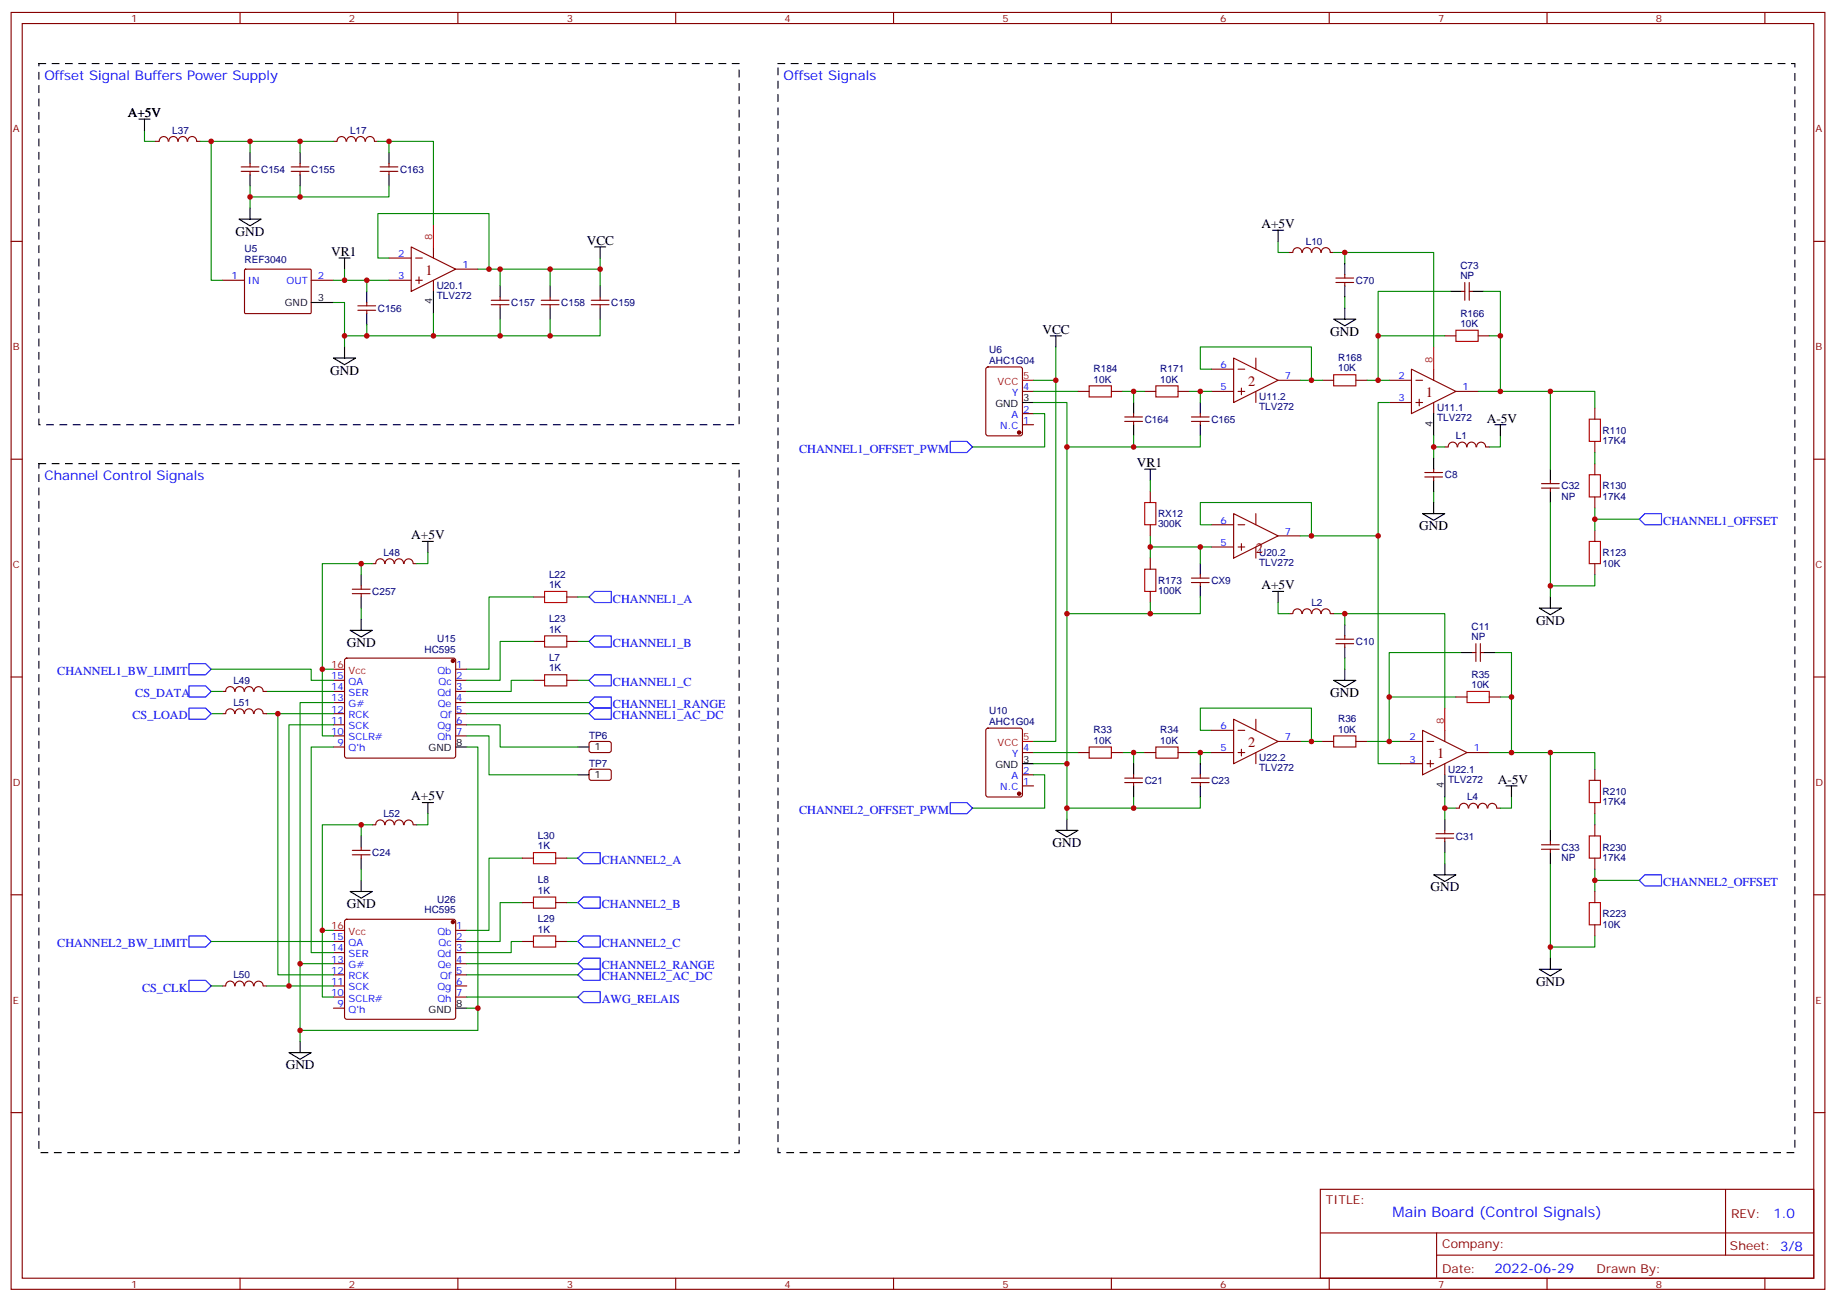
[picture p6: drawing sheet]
<svg xmlns="http://www.w3.org/2000/svg" width="583mm" height="413mm" viewBox="0 0 583 413" stroke-linecap="round" stroke-linejoin="round" font-family="sans-serif">
<g fill="none" stroke="#870000" stroke-width=".35">
<path d="M3.5 4h575.8v405.3h-575.8zM7.1 7.5h568.6v398.3h-568.6zM76.2 4v3.5M145.3 4v3.5M214.5 4v3.5M283.6 4v3.5M352.8 4v3.5M421.9 4v3.5M491.1 4v3.5M560.2 4v3.5M49.4 44.9h1M53.4 44.8a1.41 1.41 0 0 0-1.4-1.4 1.41 1.41 0 0 0-1.4 1.5"/>
<path d="M53.6 44.8a1.41 1.41 0 0 1 1.4-1.5 1.41 1.41 0 0 1 1.4 1.5M56.6 44.8a1.41 1.41 0 0 1 1.4-1.5 1.41 1.41 0 0 1 1.4 1.5M62.4 44.8a1.41 1.41 0 0 0-1.4-1.5 1.41 1.41 0 0 0-1.4 1.6M62.4 44.9h1.1M76.6 54.4h5.6M76.6 53h5.6M79.4 51.9v1.1M79.4 54.4v1.1M92.4 54.4h5.7M92.4 53h5.7M95.2 51.9v1.1M95.2 54.4v1.1"/>
<path d="M105.8 44.9h1.1M109.8 44.8a1.41 1.41 0 0 0-1.4-1.4 1.41 1.41 0 0 0-1.4 1.5M110.1 44.8a1.41 1.41 0 0 1 1.4-1.5 1.41 1.41 0 0 1 1.4 1.5M113 44.8a1.41 1.41 0 0 1 1.4-1.5 1.41 1.41 0 0 1 1.5 1.5M116 44.9a1.41 1.41 0 0 1 1.4-1.6 1.41 1.41 0 0 1 1.4 1.5l1.1 .1M120.6 54.4h5.7M120.6 53h5.7M123.5 51.9v1.1M123.5 54.4v1.1M3.5 76.6h3.6M130.5 78.4l14.1 7-14.1 7.1zM137.6 78.4v3.5"/>
<path d="M575.7 76.6h3.6M70.6 89h7M77.7 85.6l.3-.2 20.6 .1 .2 .3-.1 13.6-.3 .2-20.6-.1-.2-.3zM98.8 89h7M113.6 98.5h5.6M113.6 97.1h5.6M116.4 96v1.1M116.4 98.5v1.1M123.5 81.9h7M123.5 89h7M131.9 81.9h2.2M131.9 89h2.2"/>
<path d="M133 87.9v2.1M137.6 89v3.5M144.6 85.4h7.1M155.9 96.7h5.7M155.9 95.3h5.7M158.7 94.3v1M158.7 96.7v1.1M171.8 96.7h5.6M171.8 95.3h5.6M174.6 94.3v1M174.6 96.7v1.1M187.7 96.7h5.6"/>
<path d="M187.7 95.3h5.6M190.5 94.3v1M190.5 96.7v1.1M409.2 80.2h1.1M413.2 80.1a1.41 1.41 0 0 0-1.4-1.5 1.41 1.41 0 0 0-1.4 1.5M413.4 80.1a1.41 1.41 0 0 1 1.4-1.5 1.41 1.41 0 0 1 1.5 1.5M416.4 80.1a1.41 1.41 0 0 1 1.4-1.5 1.41 1.41 0 0 1 1.4 1.5M419.4 80.1a1.41 1.41 0 0 1 1.4-1.5 1.41 1.41 0 0 1 1.4 1.5l1.1 .1M424 89.7h5.7M424 88.3h5.7M426.9 87.2v1.1M426.9 89.7v1"/>
<path d="M463.9 92.5h1.1M465 89.7v5.6M466.4 89.7v5.6M466.4 92.5h1M313.1 116.7l.5-.2h10.2l.7 .4 .1 20.8-.5 .6-10.5 .1-.6-.5-.1-20.7zM384.5 117.2h7.1M391.6 113.7l14.1 7-14.1 7.1zM393 117.2h2.1M398.6 113.7v3.5M448 117.2l14.1 7-14.1 7.1zM455.1 117.2v3.5M458.6 106.6h3.5"/>
<path d="M469.2 106.6h3.5M324.6 134.8h3.5M324.6 131.3h3.5M324.6 124.2h3.5M342.2 124.2h3.5M352.8 124.2h3.5M357 133.8h5.7M357 132.4h5.7M359.8 131.3v1.1M359.8 133.8v1M363.4 124.2h3.5M373.9 124.2h3.6"/>
<path d="M378.2 133.8h5.6M378.2 132.4h5.6M381 131.3v1.1M381 133.8v1M384.5 124.2h7.1M393 124.2h2.1M394.1 123.2v2.1M398.6 124.2v3.6M405.7 120.7h7M419.8 120.7h3.5M430.4 120.7h3.5M441 120.7h7"/>
<path d="M441 127.8h7M449.4 120.7h2.2M449.4 127.8h2.2M450.5 126.7v2.1M455.1 127.8v3.5M462.1 124.2h7.1M506.2 129.5v3.6M3.5 145.8h3.6M365.1 156v3.5M452.3 151.4h5.6M452.3 150h5.6M455.1 148.9v1.1"/>
<path d="M455.1 151.4v1.1M462.5 141.9a1.41 1.41 0 0 0-1.4-1.6 1.41 1.41 0 0 0-1.4 1.6h-1.1M462.7 141.9a1.41 1.41 0 0 1 1.4-1.6 1.41 1.41 0 0 1 1.4 1.6M465.7 141.9a1.41 1.41 0 0 1 1.4-1.6 1.41 1.41 0 0 1 1.4 1.6M468.7 141.9a1.41 1.41 0 0 1 1.4-1.5 1.41 1.41 0 0 1 1.4 1.5M471.7 141.9h1M489.3 153.5h5.6M489.3 154.9h5.6M492.1 152.5v1M492.1 154.9v1.1M506.2 140.1v3.6M506.2 147.2v3.5"/>
<path d="M506.2 157.8v3.5M575.7 145.8h3.6M118.2 178.9h1M119.3 178.9a1.41 1.41 0 0 1 1.4-1.5 1.41 1.41 0 0 1 1.4 1.5M122.3 178.9a1.41 1.41 0 0 1 1.4-1.5 1.41 1.41 0 0 1 1.4 1.5M125.3 178.9a1.41 1.41 0 0 1 1.4-1.5 1.41 1.41 0 0 1 1.4 1.5M128.3 178.9a1.41 1.41 0 0 1 1.4-1.5 1.41 1.41 0 0 1 1.4 1.5M131.2 178.9h1.1M365.1 166.6v3.5M365.1 177.2v3.5M384.5 166.6h7.1M384.5 173.6h7.1"/>
<path d="M391.6 163.1l14.1 7-14.1 7.1zM393 166.6h2.1M393 173.6h2.1M394.1 172.6v2.1M398.6 163.1v3.5M398.6 173.6v3.6M405.7 170.1h7M506.2 168.3v3.6M506.2 178.9v3.6M111.8 188.5h5.7M111.8 187h5.7M114.7 186v1"/>
<path d="M114.7 188.5v1M169.3 189.5h3.6M179.9 189.5h3.5M365.1 187.7v3.6M378.2 184.9h5.6M378.2 183.5h5.6M381 182.5v1M381 184.9v1.1M409.2 194.8h1.1M413.2 194.8a1.41 1.41 0 0 0-1.4-1.5 1.41 1.41 0 0 0-1.4 1.5M413.4 194.8a1.41 1.41 0 0 1 1.4-1.5 1.41 1.41 0 0 1 1.5 1.5M416.4 194.8a1.41 1.41 0 0 1 1.4-1.5 1.41 1.41 0 0 1 1.4 1.5"/>
<path d="M419.4 194.8a1.41 1.41 0 0 1 1.4-1.5 1.41 1.41 0 0 1 1.4 1.5h1.1M3.5 214.9h3.6M70.6 219.5h1M71.7 219.5a1.41 1.41 0 0 1 1.4-1.5 1.41 1.41 0 0 1 1.4 1.5M74.6 219.5a1.41 1.41 0 0 1 1.5-1.5 1.41 1.41 0 0 1 1.4 1.5M77.6 219.5a1.41 1.41 0 0 1 1.4-1.5 1.41 1.41 0 0 1 1.4 1.5M80.7 219.5a1.41 1.41 0 0 1 1.4-1.5 1.41 1.41 0 0 1 1.4 1.5M83.6 219.5h1.1M105.8 216h3.6M105.8 219.5h3.6M109.6 209.1l.5-.2h33.8l.5 .2 .2 .5v30.4l-.2 .5-.5 .2h-33.8l-.5-.3-.2-.4v-30.4zM144.6 216h3.6"/>
<path d="M144.6 219.5h3.6M144.6 212.4h3.6M169.3 216h3.6M169.3 203.6h3.6M179.9 216h3.5M179.9 203.6h3.5M424 204.3h5.7M424 202.9h5.7M426.9 201.9v1M426.9 204.3v1.1M467.4 207.2h1.1M468.5 204.3v5.7"/>
<path d="M469.9 204.3v5.7M469.9 207.2h1.1M575.7 214.9h3.6M70.6 226.6h1M71.7 226.5a1.41 1.41 0 0 1 1.4-1.5 1.41 1.41 0 0 1 1.4 1.5M74.6 226.5a1.41 1.41 0 0 1 1.5-1.5 1.41 1.41 0 0 1 1.4 1.5M77.6 226.5a1.41 1.41 0 0 1 1.4-1.5 1.41 1.41 0 0 1 1.4 1.5M80.7 226.5a1.41 1.41 0 0 1 1.4-1.5 1.41 1.41 0 0 1 1.4 1.5M83.6 226.6h1.1M105.8 223h3.6M105.8 226.6h3.6M105.8 230.1h3.6"/>
<path d="M105.8 233.6h3.6M105.8 237.1h3.6M144.6 223h3.6M144.6 226.6h3.6M144.6 230.1h3.6M144.6 233.6h3.6M187.2 235.6l.5-.2h5.9l.4 .7v2.4l-.7 .4-5.9-.1-.4-.6v-2.1zM313.1 231.3l.5-.2h10.2l.7 .5 .1 20.7-.5 .7h-10.5l-.6-.4-.1-20.8zM324.6 238.9h3.5M342.2 238.9h3.5M352.8 238.9h3.5M363.4 238.9h3.5"/>
<path d="M373.9 238.9h3.6M384.5 238.9h7.1M384.5 231.8h7.1M391.6 228.3l14.1 7.1-14.1 7zM393 238.9h2.1M393 231.8h2.1M394.1 237.8v2.2M398.6 228.3v3.5M398.6 238.9v3.5M405.7 235.4h7M419.8 235.4h3.5M430.4 235.4h3.5"/>
<path d="M444.5 235.4h7.1M451.6 231.8l14.1 7.1-14.1 7.1zM453 235.4h2.1M458.6 231.8v3.6M462.1 221.3h3.6M465.7 238.9h7M472.7 221.3h3.5M187.2 244.4l.5-.2h5.9l.4 .7v2.4l-.7 .4h-5.9l-.4-.7v-2.1zM324.6 249.5h3.5M324.6 246h3.5M357 248.4h5.7M357 247h5.7"/>
<path d="M359.8 246v1M359.8 248.4v1.1M378.2 248.4h5.6M378.2 247h5.6M381 246v1M381 248.4v1.1M444.5 242.4h7.1M453 242.4h2.1M454 241.4v2.1M458.6 242.4v3.6M462.1 256.5h1.1M463.2 256.5a1.41 1.41 0 0 1 1.4-1.5 1.41 1.41 0 0 1 1.4 1.5"/>
<path d="M466.2 256.5a1.41 1.41 0 0 1 1.4-1.5 1.41 1.41 0 0 1 1.4 1.5M469.2 256.5a1.41 1.41 0 0 1 1.4-1.5 1.41 1.41 0 0 1 1.4 1.5M472.3 256.5a1.41 1.41 0 0 1 1.4-1.5 1.41 1.41 0 0 1 1.4 1.5M475.2 256.5h1M506.2 244.2v3.5M506.2 254.8v3.5M111.8 271.4h5.7M111.8 269.9h5.7M114.7 268.9v1M114.7 271.4v1M122.1 261.8a1.41 1.41 0 0 0-1.4-1.5 1.41 1.41 0 0 0-1.4 1.5h-1.1M122.3 261.8a1.41 1.41 0 0 1 1.4-1.5 1.41 1.41 0 0 1 1.4 1.5"/>
<path d="M125.3 261.8a1.41 1.41 0 0 1 1.4-1.5 1.41 1.41 0 0 1 1.4 1.5M128.3 261.8a1.41 1.41 0 0 1 1.4-1.5 1.41 1.41 0 0 1 1.4 1.5M131.2 261.8h1.1M165.8 272.4h3.5M176.4 272.4h3.5M455.8 266.1h5.6M455.8 264.7h5.6M458.6 263.6v1.1M458.6 266.1v1M489.3 268.2h5.6M489.3 269.6h5.6M492.1 267.1v1.1"/>
<path d="M492.1 269.6v1.1M506.2 261.8v3.6M506.2 272.4v3.5M3.5 284.1h3.6M105.8 298.9h3.6M109.6 292l.5-.2h33.8l.5 .2 .2 .5v30.4l-.2 .5-.5 .2h-33.8l-.5-.3-.2-.4v-30.4zM144.6 298.9h3.6M144.6 295.3h3.6M165.8 298.9h3.5M165.8 286.5h3.5M176.4 298.9h3.5M176.4 286.5h3.5"/>
<path d="M506.2 283v3.5M506.2 293.6v3.5M575.7 284.1h3.6M70.6 313h1M71.7 313a1.41 1.41 0 0 1 1.4-1.6 1.41 1.41 0 0 1 1.4 1.6M74.6 313a1.41 1.41 0 0 1 1.5-1.6 1.41 1.41 0 0 1 1.4 1.6M77.6 313a1.41 1.41 0 0 1 1.4-1.6 1.41 1.41 0 0 1 1.4 1.6M80.7 313a1.41 1.41 0 0 1 1.4-1.5 1.41 1.41 0 0 1 1.4 1.5M83.6 313h1.1M105.8 302.4h3.6M105.8 305.9h3.6M105.8 309.5h3.6"/>
<path d="M105.8 313h3.6M105.8 316.5h3.6M144.6 302.4h3.6M144.6 305.9h3.6M144.6 309.5h3.6M144.6 313h3.6M144.6 316.5h3.6M105.8 320h3.6M3.5 353.2h3.6M575.7 353.2h3.6M419.1 377.5h156.6v28.3h-156.6zM547.7 377.6v20.8"/>
<path d="M419.1 391.4h156.5M456 398.4h119.6M456 391.4v14.1M76.2 405.8v3.5M145.3 405.8v3.5M214.5 405.8v3.5M283.6 405.8v3.5M352.8 405.8v3.5M421.9 405.8v3.5M491.1 405.8v3.5M560.2 405.8v3.5"/>
</g>
<path d="M137.6 71.3v7.1M455.1 110.1v7.1M324.6 120.7h3.5M105.8 212.4h3.6M324.6 235.4h3.5M458.6 224.8v7M105.8 295.3h3.6" fill="none" stroke="#f00" stroke-width=".35"/>
<g fill="none" stroke="#000" stroke-width=".35">
<path d="M44.1 37.8h3.5M45.9 37.8v3.5M79.4 48.4v3.5M79.4 55.5v3.5M95.2 48.4v3.5M95.2 55.5v3.5M123.5 48.4v3.5M123.5 55.5v3.5M75.8 69.6h7.1l-3.5 2.1zM79.4 66v3.6M188.7 78.4h3.6M190.5 78.4v3.5"/>
<path d="M403.9 73.1h3.6M405.7 73.1v3.5M98.8 96h7M107.6 81.9h3.5M109.4 81.9v3.5M116.4 92.5v3.5M116.4 99.6v3.5M137.6 92.5v7.1M158.7 90.7v3.6M158.7 97.8v3.5M174.6 90.7v3.6M174.6 97.8v3.5"/>
<path d="M190.5 90.7v3.6M190.5 97.8v3.5M426.9 83.7v3.5M426.9 90.7v3.6M426.9 97.8v3.5M460.4 92.5h3.5M467.4 92.5h3.6M105.8 113.7h7.1l-3.5 2.1zM109.4 110.1v3.6M333.4 106.6h3.5M335.1 106.6v3.5M423.3 101.3h7.1l-3.5 2.1z"/>
<path d="M324.6 127.8h3.5M359.8 127.8v3.5M359.8 134.8v3.6M381 127.8v3.5M381 134.8v3.6M455.1 131.3v7.1M474.5 134.8h3.5M476.2 134.8v3.6M363.4 148.9h3.5M365.1 148.9v3.6M455.1 145.4v3.5M455.1 152.5v3.5"/>
<path d="M455.1 159.5v3.6M492.1 148.9v3.6M492.1 156v3.5M134.1 171.9h3.5M135.8 171.9v3.5M381 178.9v3.6M451.6 163.1h7l-3.5 2.1zM114.7 182.5v3.5M114.7 189.5v3.5M114.7 196.6v3.5M381 186v3.5M403.9 187.7h3.6"/>
<path d="M405.7 187.7v3.6M426.9 198.3v3.6M488.6 193h7.1l-3.6 2.2zM492.1 189.5v3.5M111.1 200.1h7.1l-3.5 2.1zM423.3 216h7.1l-3.5 2.1zM426.9 205.4v3.5M426.9 212.4v3.6M463.9 207.2h3.5M471 207.2h3.5M144.6 237.1h3.6M183.4 237.1h3.6"/>
<path d="M134.1 254.8h3.5M135.8 254.8v3.5M183.4 246h3.6M324.6 242.4h3.5M359.8 242.4v3.6M359.8 249.5v3.5M381 242.4v3.6M381 249.5v3.5M458.6 246v7M478 249.5h3.5M479.8 249.5v3.5M114.7 265.4v3.5"/>
<path d="M114.7 272.4v3.5M114.7 279.5v3.5M335.1 263.6h7.1l-3.5 2.1zM338.7 260.1v3.5M455.1 277.7h7l-3.5 2.1zM458.6 260.1v3.5M458.6 267.1v3.6M458.6 274.2v3.5M492.1 263.6v3.5M492.1 270.7v3.5M111.1 283h7.1l-3.5 2.1zM488.6 307.7h7.1l-3.6 2.1z"/>
<path d="M492.1 304.2v3.5M91.7 334.2h7.1l-3.6 2.1zM95.2 330.6v3.6M144.6 320h3.6"/>
</g>
<g fill="#870000" stroke="#870000" stroke-width=".35">
<circle cx="143.8" cy="209.8" r=".53"/>
<circle cx="143.8" cy="292.7" r=".53"/>
<circle cx="323.5" cy="137.3" r=".53"/>
<circle cx="323.5" cy="252" r=".53"/>
</g>
<g fill="none" stroke="#00f" stroke-width=".35">
<path d="M301.6 140.1h5.3l1.8 1.8-1.8 1.8h-5.3zM522.1 163.1h5.3v3.5h-5.3l-1.8-1.8zM188.7 187.7h5.3v3.6h-5.3l-1.7-1.8zM60 217.7h5.3l1.7 1.8-1.7 1.8h-5.3zM60 210.7h5.3l1.7 1.7-1.7 1.8h-5.3zM188.7 201.9h5.3v3.5h-5.3l-1.7-1.8zM188.7 214.2h5.3v3.5h-5.3l-1.7-1.7zM60 224.8h5.3l1.7 1.8-1.7 1.7h-5.3zM188.7 221.3h5.3v3.5h-5.3l-1.7-1.8zM188.7 224.8h5.3v3.5h-5.3l-1.7-1.7zM301.6 254.8h5.3l1.8 1.7-1.8 1.8h-5.3zM185.2 270.7h5.3v3.5h-5.3l-1.8-1.8z"/>
<path d="M522.1 277.7h5.3v3.5h-5.3l-1.8-1.7zM60 297.1h5.3l1.7 1.8-1.7 1.7h-5.3zM185.2 297.1h5.3v3.5h-5.3l-1.8-1.7zM185.2 284.8h5.3v3.5h-5.3l-1.8-1.8zM60 311.2h5.3l1.7 1.8-1.7 1.7h-5.3zM183.4 305.9l1.8-1.7h5.3v3.5h-5.3zM185.2 314.7h5.3v3.6h-5.3l-1.8-1.8zM185.2 307.7h5.3v3.5h-5.3l-1.8-1.7z"/>
</g>
<g fill="none" stroke="#008700" stroke-width=".35">
<path d="M45.9 41.3v3.6h3.5M63.5 44.9h42.3M67 44.9v44.1h3.6M79.4 44.9v3.5M79.4 59v7M95.2 44.9v3.5M95.2 59v3.5M119.9 44.9h17.7v26.4M123.5 59v3.5h-44.1M123.5 44.9v3.5M405.7 76.6v3.6h3.5M105.8 96h3.6v14.1"/>
<path d="M105.8 89h17.7M109.4 85.4v3.6M116.4 89v3.5M123.5 81.9h-3.6v-14.1h35.3v17.6M137.6 99.6v7M151.7 85.4h38.8M158.7 85.4v5.3M174.6 85.4v5.3M190.5 81.9v8.8M423.3 80.2h31.8v29.9M426.9 80.2v3.5M426.9 94.3v3.5"/>
<path d="M460.4 92.5h-23v28.2M471 92.5h5.2v31.7M116.4 103.1v3.5M158.7 101.3v5.3M174.6 101.3v5.3M190.5 101.3v5.3h-81.1M335.1 110.1v125.3h-7M384.5 117.2h-3.5v-7.1h35.3v10.6M437.4 106.6h21.2M472.7 106.6h3.5M328.1 131.3h3.5v10.6h-22.9M328.1 127.8h10.6v132.3"/>
<path d="M328.1 124.2h14.1M328.1 120.7h7M356.3 124.2h7.1M359.8 124.2v3.6M359.8 138.4v3.5M377.5 124.2h7M381 138.4v3.5h-42.3M381 124.2v3.6M412.7 120.7h7.1M433.9 120.7h7.1M441 127.8h-3.6v114.6h7.1M455.1 138.4v7"/>
<path d="M469.2 124.2h37v5.3M476.2 138.4v3.5h-3.5M492.1 124.2v24.7M365.1 152.5v3.5M455.1 156v3.5M455.1 141.9h3.5M492.1 159.5v30M506.2 143.7v3.5M114.7 178.9v3.6M118.2 178.9h-15.9v54.7h3.5M135.8 175.4v3.5h-3.5M365.1 173.6h19.4"/>
<path d="M365.1 170.1v7.1M381 173.6v5.3M384.5 166.6h-3.5v-7.1h35.3v10.6M412.7 170.1h24.7M506.2 161.3v7M506.2 164.8h14.1M114.7 193v3.6M169.3 189.5h-14.1v22.9h-7M183.4 189.5h3.6M365.1 191.3v3.5M381 189.5v5.3h-42.3M405.7 191.3v3.5h3.5"/>
<path d="M423.3 194.8h35.3v30M426.9 194.8v3.5M506.2 182.5v3.5h-14.1M67 212.4h31.8v3.6h7M67 219.5h3.6M84.7 219.5h21.1M102.3 212.4h3.5M169.3 203.6h-10.6v12.4h-10.5M169.3 216h-7v3.5h-14.1M183.4 203.6h3.6M183.4 216h3.6M426.9 208.9v3.5"/>
<path d="M463.9 207.2h-22.9v28.2M474.5 207.2h5.3v31.7M67 226.6h3.6M84.7 226.6h21.1M88.2 226.6v82.9h17.6M105.8 237.1h-7v65.3h7M105.8 230.1h-14.1v82.9M105.8 223h-10.6v107.6M148.2 233.6h7v12.4h28.2M148.2 230.1h10.5v7h24.7M148.2 237.1h3.5v90h-56.5M148.2 226.6h38.8"/>
<path d="M148.2 223h38.8M328.1 238.9h14.1M356.3 238.9h7.1M359.8 238.9v3.5M377.5 238.9h7M381 238.9v3.5M384.5 231.8h-3.5v-7h35.3v10.6M412.7 235.4h7.1M433.9 235.4h10.6M441 221.3h21.1M472.7 238.9h33.5v5.3M476.2 221.3h3.6"/>
<path d="M492.1 238.9v24.7M135.8 258.3v3.5h-3.5M328.1 246h3.5v10.5h-22.9M328.1 242.4h10.6M359.8 253v3.5M381 253v3.5h-42.3M458.6 256.5h3.5M458.6 253v7.1M479.8 253v3.5h-3.6M506.2 258.3v3.5M114.7 261.8v3.6M114.7 275.9v3.6"/>
<path d="M118.2 261.8h-15.9v54.7h3.5M165.8 272.4h-10.6v22.9h-7M179.9 272.4h3.5M458.6 270.7v3.5M492.1 274.2v30M506.2 275.9v7.1M506.2 279.5h14.1M67 298.9h38.8M102.3 295.3h3.5M165.8 298.9h-3.5v3.5h-14.1M165.8 286.5h-7.1v12.4h-10.5M179.9 298.9h3.5"/>
<path d="M179.9 286.5h3.5M506.2 297.1v3.5h-14.1M67 313h3.6M84.7 313h21.1M95.2 305.9h10.6M148.2 305.9h35.2M148.2 316.5h35.2M148.2 309.5h35.2M148.2 320h3.5"/>
</g>
<g fill="none" stroke="#a10000" stroke-width=".35">
<path d="M423.3 119h7.1v3.5h-7.1zM462.1 104.8h7.1v3.6h-7.1zM345.7 122.5h7.1v3.5h-7.1zM366.9 122.5h7v3.5h-7zM504.5 133.1h3.5v7h-3.5zM363.4 159.5h3.5v7.1h-3.5zM504.5 150.7h3.5v7.1h-3.5zM504.5 171.9h3.5v7h-3.5zM172.9 187.7h7v3.6h-7zM363.4 180.7h3.5v7h-3.5zM172.9 201.9h7v3.5h-7zM172.9 214.2h7v3.5h-7z"/>
<path d="M465.7 219.5h7v3.5h-7zM345.7 237.1h7.1v3.6h-7.1zM366.9 237.1h7v3.6h-7zM423.3 233.6h7.1v3.5h-7.1zM504.5 247.7h3.5v7.1h-3.5zM169.3 270.7h7.1v3.5h-7.1zM504.5 265.4h3.5v7h-3.5zM169.3 297.1h7.1v3.5h-7.1zM169.3 284.8h7.1v3.5h-7.1zM504.5 286.5h3.5v7.1h-3.5z"/>
</g>
<path d="M12.3 20.2h222.3v114.6h-222.3zM246.9 20.2h322.8v345.7h-322.8zM12.3 147.2h222.3v218.7h-222.3z" fill="none" stroke="#000" stroke-width=".35" stroke-dasharray="2.1 2.1"/>
<g fill="#c00">
<circle cx="114.7" cy="178.9" r=".88"/>
<circle cx="102.3" cy="212.4" r=".88"/>
<circle cx="114.7" cy="261.8" r=".88"/>
<circle cx="102.3" cy="295.3" r=".88"/>
<circle cx="95.3" cy="305.9" r=".88"/>
<circle cx="91.7" cy="313" r=".88"/>
<circle cx="88.2" cy="226.6" r=".88"/>
<circle cx="416.3" cy="120.7" r=".88"/>
<circle cx="437.4" cy="120.7" r=".88"/>
<circle cx="437.4" cy="106.6" r=".88"/>
<circle cx="476.3" cy="106.6" r=".88"/>
<circle cx="381" cy="124.2" r=".88"/>
<circle cx="359.8" cy="124.2" r=".88"/>
<circle cx="116.4" cy="89" r=".88"/>
<circle cx="109.4" cy="106.6" r=".88"/>
<circle cx="123.5" cy="44.9" r=".88"/>
<circle cx="79.4" cy="44.9" r=".88"/>
<circle cx="95.3" cy="44.9" r=".88"/>
<circle cx="79.4" cy="62.5" r=".88"/>
<circle cx="95.3" cy="62.5" r=".88"/>
<circle cx="67" cy="44.9" r=".88"/>
<circle cx="365.1" cy="173.6" r=".88"/>
<circle cx="381" cy="173.6" r=".88"/>
<circle cx="338.7" cy="256.5" r=".88"/>
<circle cx="359.8" cy="141.9" r=".88"/>
<circle cx="338.7" cy="141.9" r=".88"/>
<circle cx="455.1" cy="141.9" r=".88"/>
<circle cx="426.9" cy="80.2" r=".88"/>
<circle cx="416.3" cy="170.1" r=".88"/>
<circle cx="365.1" cy="194.8" r=".88"/>
<circle cx="338.7" cy="194.8" r=".88"/>
<circle cx="137.6" cy="106.6" r=".88"/>
<circle cx="174.6" cy="106.6" r=".88"/>
<circle cx="158.8" cy="106.6" r=".88"/>
<circle cx="116.4" cy="106.6" r=".88"/>
<circle cx="109.4" cy="89" r=".88"/>
<circle cx="426.9" cy="194.8" r=".88"/>
<circle cx="458.6" cy="256.5" r=".88"/>
<circle cx="359.8" cy="256.5" r=".88"/>
<circle cx="359.8" cy="238.9" r=".88"/>
<circle cx="381" cy="238.9" r=".88"/>
<circle cx="479.8" cy="221.3" r=".88"/>
<circle cx="441" cy="221.3" r=".88"/>
<circle cx="441" cy="235.4" r=".88"/>
<circle cx="416.3" cy="235.4" r=".88"/>
<circle cx="338.7" cy="242.4" r=".88"/>
<circle cx="437.4" cy="170.1" r=".88"/>
<circle cx="95.3" cy="327.1" r=".88"/>
<circle cx="151.7" cy="320" r=".88"/>
<circle cx="492.1" cy="186" r=".88"/>
<circle cx="476.3" cy="124.2" r=".88"/>
<circle cx="492.1" cy="124.2" r=".88"/>
<circle cx="506.2" cy="164.8" r=".88"/>
<circle cx="506.2" cy="279.5" r=".88"/>
<circle cx="492.1" cy="300.6" r=".88"/>
<circle cx="479.8" cy="238.9" r=".88"/>
<circle cx="492.1" cy="238.9" r=".88"/>
<circle cx="335.1" cy="120.7" r=".88"/>
<circle cx="190.5" cy="85.4" r=".88"/>
<circle cx="174.6" cy="85.4" r=".88"/>
<circle cx="158.8" cy="85.4" r=".88"/>
<circle cx="155.2" cy="85.4" r=".88"/>
</g>
<g font-size="4.6" fill="#800">
<text x="135.1" y="87.2">1</text>
<text x="396.2" y="122.5">2</text>
<text x="452.6" y="126">1</text>
<text x="398.6" y="175.4">2</text>
<text x="396.2" y="237.1">2</text>
<text x="456.1" y="240.7">1</text>
</g>
<text font-size="4.6" fill="#00f" x="442" y="386.4">Main Board (Control Signals)</text>
<g font-size="4.2" fill="#00f">
<text x="14.1" y="25.5">Offset Signal Buffers Power Supply</text>
<text x="248.7" y="25.5">Offset Signals</text>
<text x="14.1" y="152.5">Channel Control Signals</text>
<text x="562.9" y="386.8">1.0</text>
<text x="474.4" y="404.2">2022-06-29</text>
</g>
<g font-size="4.2">
<text x="40.6" y="37.1">A+5V</text>
<text x="74.8" y="74.9">GND</text>
<text x="186.3" y="77.7">VCC</text>
<text x="400.4" y="72.4">A+5V</text>
<text x="105.1" y="81.2">VR1</text>
<text x="330.9" y="105.9">VCC</text>
<text x="422.3" y="106.6">GND</text>
<text x="104.8" y="119">GND</text>
<text x="471.9" y="134.1">A-5V</text>
<text x="360.9" y="148.2">VR1</text>
<text x="130.5" y="171.2">A+5V</text>
<text x="450.5" y="168.3">GND</text>
<text x="400.4" y="187">A+5V</text>
<text x="487.6" y="198.3">GND</text>
<text x="110.1" y="205.4">GND</text>
<text x="422.3" y="221.3">GND</text>
<text x="475.5" y="248.8">A-5V</text>
<text x="130.5" y="254.1">A+5V</text>
<text x="334.1" y="268.9">GND</text>
<text x="454.1" y="283">GND</text>
<text x="110.1" y="288.3">GND</text>
<text x="487.6" y="313">GND</text>
<text x="90.7" y="339.4">GND</text>
</g>
<g font-size="3.9" fill="#00f">
<text x="253.6" y="143.7">CHANNEL1_OFFSET_PWM</text>
<text x="527.9" y="166.6">CHANNEL1_OFFSET</text>
<text x="194.6" y="191.3">CHANNEL1_A</text>
<text x="194.6" y="205.4">CHANNEL1_B</text>
<text x="18.2" y="214.2">CHANNEL1_BW_LIMIT</text>
<text x="42.9" y="221.3">CS_DATA</text>
<text x="194.6" y="217.7">CHANNEL1_C</text>
<text x="194.6" y="224.8">CHANNEL1_RANGE</text>
<text x="42.1" y="228.3">CS_LOAD</text>
<text x="194.6" y="228.3">CHANNEL1_AC_DC</text>
<text x="253.6" y="258.3">CHANNEL2_OFFSET_PWM</text>
<text x="191" y="274.2">CHANNEL2_A</text>
<text x="527.9" y="281.2">CHANNEL2_OFFSET</text>
<text x="191" y="288.3">CHANNEL2_B</text>
<text x="18.2" y="300.6">CHANNEL2_BW_LIMIT</text>
<text x="191" y="300.6">CHANNEL2_C</text>
<text x="191" y="307.7">CHANNEL2_RANGE</text>
<text x="191" y="311.2">CHANNEL2_AC_DC</text>
<text x="45.1" y="314.7">CS_CLK</text>
<text x="191" y="318.3">AWG_RELAIS</text>
</g>
<g font-size="3.9" fill="#800">
<text x="420.9" y="382.1">TITLE:</text>
<text x="549.5" y="386.8">REV:</text>
<text x="457.8" y="396.3">Company:</text>
<text x="549.1" y="396.9">Sheet: 3/8</text>
<text x="457.8" y="404">Date:</text>
<text x="506.8" y="404.1">Drawn By:</text>
</g>
<g font-size="3.2" fill="#800">
<text x="41.6" y="6.9">1</text>
<text x="110.8" y="6.9">2</text>
<text x="179.9" y="6.9">3</text>
<text x="249.1" y="6.9">4</text>
<text x="318.2" y="6.9">5</text>
<text x="387.3" y="6.9">6</text>
<text x="456.5" y="6.9">7</text>
<text x="525.6" y="6.9">8</text>
<text x="4.1" y="42.1">A</text>
<text x="576.3" y="42.1">A</text>
<text x="4.1" y="111.2">B</text>
<text x="576.3" y="111.2">B</text>
<text x="4.1" y="180.3">C</text>
<text x="576.3" y="180.3">C</text>
<text x="4.1" y="249.5">D</text>
<text x="576.3" y="249.5">D</text>
<text x="4.1" y="318.6">E</text>
<text x="576.3" y="318.6">E</text>
<text x="41.6" y="408.8">1</text>
<text x="110.8" y="408.8">2</text>
<text x="179.9" y="408.8">3</text>
<text x="249.1" y="408.8">4</text>
<text x="318.2" y="408.8">5</text>
<text x="387.3" y="408.8">6</text>
<text x="456.5" y="408.8">7</text>
<text x="525.6" y="408.8">8</text>
</g>
<g font-size="3.2" fill="#000080">
<text x="54.7" y="42.4">L37</text>
<text x="111.1" y="42.4">L17</text>
<text x="82.9" y="54.9">C154</text>
<text x="98.8" y="54.9">C155</text>
<text x="127" y="54.9">C163</text>
<text x="414.5" y="77.7">L10</text>
<text x="77.6" y="83.4">REF3040</text>
<text x="77.6" y="80.2">U5</text>
<text x="463.6" y="88.6">NP</text>
<text x="463.6" y="85.4">C73</text>
<text x="138.6" y="95">TLV272</text>
<text x="138.6" y="91.8">U20.1</text>
<text x="430.4" y="90.1">C70</text>
<text x="119.9" y="99">C156</text>
<text x="162.3" y="97.2">C157</text>
<text x="178.2" y="97.2">C158</text>
<text x="194" y="97.2">C159</text>
<text x="463.6" y="100.5">R166</text>
<text x="463.6" y="103.8">10K</text>
<text x="314" y="111.9">U6</text>
<text x="314" y="115.4">AHC1G04</text>
<text x="347.1" y="118.1">R184</text>
<text x="368.3" y="118.1">R171</text>
<text x="424.8" y="117.9">10K</text>
<text x="424.8" y="114.6">R168</text>
<text x="347.1" y="121.4">10K</text>
<text x="368.3" y="121.4">10K</text>
<text x="399.7" y="130.2">TLV272</text>
<text x="399.7" y="127.1">U11.2</text>
<text x="456.1" y="130.6">U11.1</text>
<text x="363.4" y="134.2">C164</text>
<text x="384.5" y="134.2">C165</text>
<text x="456.1" y="133.8">TLV272</text>
<text x="508.7" y="137.7">R110</text>
<text x="462.1" y="139.4">L1</text>
<text x="508.7" y="141">17K4</text>
<text x="458.6" y="151.9">C8</text>
<text x="495.7" y="155.4">C32</text>
<text x="508.7" y="155.4">R130</text>
<text x="495.7" y="158.7">NP</text>
<text x="508.7" y="158.6">17K4</text>
<text x="367.6" y="167.4">300K</text>
<text x="367.6" y="164.2">RX12</text>
<text x="121.7" y="176.5">L48</text>
<text x="399.7" y="179.6">TLV272</text>
<text x="399.7" y="176.5">U20.2</text>
<text x="508.7" y="179.9">10K</text>
<text x="508.7" y="176.6">R123</text>
<text x="174.3" y="183.4">L22</text>
<text x="367.6" y="185.4">R173</text>
<text x="384.5" y="185.4">CX9</text>
<text x="118.2" y="188.9">C257</text>
<text x="174.3" y="186.7">1K</text>
<text x="367.6" y="188.6">100K</text>
<text x="174.3" y="197.5">L23</text>
<text x="416.3" y="192.3">L2</text>
<text x="138.8" y="203.8">U15</text>
<text x="174.3" y="200.8">1K</text>
<text x="467.1" y="203.3">NP</text>
<text x="467.1" y="200">C11</text>
<text x="134.8" y="207.2">HC595</text>
<text x="174.3" y="209.8">L7</text>
<text x="430.4" y="204.8">C10</text>
<text x="174.3" y="213.1">1K</text>
<text x="467.1" y="215.1">R35</text>
<text x="74.1" y="217">L49</text>
<text x="467.1" y="218.4">10K</text>
<text x="74.1" y="224.1">L51</text>
<text x="314" y="226.6">U10</text>
<text x="314" y="230.1">AHC1G04</text>
<text x="347.1" y="232.8">R33</text>
<text x="368.3" y="232.8">R34</text>
<text x="424.8" y="232.6">10K</text>
<text x="424.8" y="229.2">R36</text>
<text x="187" y="234.7">TP6</text>
<text x="347.1" y="236.1">10K</text>
<text x="368.3" y="236.1">10K</text>
<text x="187" y="243.5">TP7</text>
<text x="399.7" y="244.9">TLV272</text>
<text x="399.7" y="241.7">U22.2</text>
<text x="459.7" y="245.3">U22.1</text>
<text x="363.4" y="248.9">C21</text>
<text x="384.5" y="248.9">C23</text>
<text x="459.7" y="248.4">TLV272</text>
<text x="465.7" y="254.1">L4</text>
<text x="508.7" y="255.6">17K4</text>
<text x="508.7" y="252.4">R210</text>
<text x="121.7" y="259.4">L52</text>
<text x="170.8" y="269.6">1K</text>
<text x="170.8" y="266.3">L30</text>
<text x="462.1" y="266.5">C31</text>
<text x="118.2" y="271.8">C24</text>
<text x="495.7" y="273.3">NP</text>
<text x="495.7" y="270">C33</text>
<text x="508.7" y="273.3">17K4</text>
<text x="508.7" y="270">R230</text>
<text x="170.8" y="280.4">L8</text>
<text x="138.8" y="286.5">U26</text>
<text x="170.8" y="283.7">1K</text>
<text x="134.8" y="289.8">HC595</text>
<text x="170.8" y="292.7">L29</text>
<text x="508.7" y="291.2">R223</text>
<text x="170.8" y="296.1">1K</text>
<text x="508.7" y="294.5">10K</text>
<text x="74.1" y="310.5">L50</text>
</g>
<g font-size="3.2" fill="#f00">
<text x="137.2" y="76.3" transform="rotate(-90 137.2 76.3)">8</text>
<text x="454.7" y="115.1" transform="rotate(-90 454.7 115.1)">8</text>
<text x="316.6" y="122.1">VCC</text>
<text x="324.7" y="120.4">5</text>
<text x="105.2" y="212.1">16</text>
<text x="110.7" y="213.9">Vcc</text>
<text x="458.3" y="229.7" transform="rotate(-90 458.3 229.7)">8</text>
<text x="316.6" y="236.8">VCC</text>
<text x="324.7" y="235">5</text>
<text x="105.2" y="295">16</text>
<text x="110.7" y="296.8">Vcc</text>
</g>
<g font-size="3.2" fill="#00f">
<text x="126.4" y="81.6">2</text>
<text x="73.5" y="88.6">1</text>
<text x="100.9" y="88.6">2</text>
<text x="126.4" y="88.6">3</text>
<text x="146.8" y="85.1">1</text>
<text x="78.7" y="90">IN</text>
<text x="90.9" y="90">OUT</text>
<text x="387.5" y="116.8">6</text>
<text x="321.3" y="125.7">Y</text>
<text x="324.7" y="123.9">4</text>
<text x="387.5" y="123.9">5</text>
<text x="407.8" y="120.4">7</text>
<text x="443.9" y="120.4">2</text>
<text x="464.3" y="123.9">1</text>
<text x="324.7" y="131">2</text>
<text x="443.9" y="127.4">3</text>
<text x="317.5" y="136.2">N.C</text>
<text x="321.1" y="132.7">A</text>
<text x="324.7" y="134.5">1</text>
<text x="387.5" y="166.2">6</text>
<text x="387.5" y="173.3">5</text>
<text x="407.8" y="169.8">7</text>
<text x="105.2" y="215.6">15</text>
<text x="138.9" y="213.9">Qb</text>
<text x="144.8" y="215.6">2</text>
<text x="144.8" y="212.1">1</text>
<text x="105.2" y="219.1">14</text>
<text x="110.7" y="217.4">QA</text>
<text x="110.7" y="220.9">SER</text>
<text x="138.9" y="220.9">Qd</text>
<text x="139.2" y="217.4">Qc</text>
<text x="144.8" y="219.1">3</text>
<text x="105.2" y="222.7">13</text>
<text x="105.2" y="226.2">12</text>
<text x="110.7" y="224.4">G#</text>
<text x="110.7" y="228">RCK</text>
<text x="138.9" y="224.4">Qe</text>
<text x="139.7" y="228">Qf</text>
<text x="144.8" y="226.2">5</text>
<text x="144.8" y="222.7">4</text>
<text x="105.2" y="229.7">11</text>
<text x="105.2" y="233.3">10</text>
<text x="110.7" y="231.5">SCK</text>
<text x="138.9" y="231.5">Qg</text>
<text x="144.8" y="233.3">7</text>
<text x="144.8" y="229.7">6</text>
<text x="387.5" y="231.5">6</text>
<text x="107.2" y="236.8">9</text>
<text x="110.7" y="235">SCLR#</text>
<text x="110.7" y="238.5">Q'h</text>
<text x="138.8" y="235">Qh</text>
<text x="324.7" y="238.5">4</text>
<text x="387.5" y="238.5">5</text>
<text x="407.8" y="235">7</text>
<text x="447.4" y="235">2</text>
<text x="467.8" y="238.5">1</text>
<text x="321.3" y="240.3">Y</text>
<text x="324.7" y="245.6">2</text>
<text x="447.4" y="242.1">3</text>
<text x="317.5" y="250.9">N.C</text>
<text x="321.1" y="247.4">A</text>
<text x="324.7" y="249.1">1</text>
<text x="105.2" y="298.5">15</text>
<text x="138.9" y="296.8">Qb</text>
<text x="144.8" y="298.5">2</text>
<text x="144.8" y="295">1</text>
<text x="105.2" y="302">14</text>
<text x="105.2" y="305.6">13</text>
<text x="110.7" y="300.3">QA</text>
<text x="110.7" y="303.8">SER</text>
<text x="138.9" y="303.8">Qd</text>
<text x="139.2" y="300.3">Qc</text>
<text x="144.8" y="305.6">4</text>
<text x="144.8" y="302">3</text>
<text x="105.2" y="309.1">12</text>
<text x="110.7" y="307.3">G#</text>
<text x="110.7" y="310.9">RCK</text>
<text x="138.9" y="307.3">Qe</text>
<text x="139.7" y="310.9">Qf</text>
<text x="144.8" y="309.1">5</text>
<text x="105.2" y="312.6">11</text>
<text x="105.2" y="316.2">10</text>
<text x="110.7" y="314.4">SCK</text>
<text x="110.7" y="317.9">SCLR#</text>
<text x="138.8" y="317.9">Qh</text>
<text x="138.9" y="314.4">Qg</text>
<text x="144.8" y="316.2">7</text>
<text x="144.8" y="312.6">6</text>
<text x="107.2" y="319.7">9</text>
<text x="110.7" y="321.5">Q'h</text>
</g>
<g font-size="3.2">
<text x="100.9" y="95.7">3</text>
<text x="90.4" y="97.1">GND</text>
<text x="137.2" y="96.6" transform="rotate(-90 137.2 96.6)">4</text>
<text x="316" y="129.2">GND</text>
<text x="324.7" y="127.4">3</text>
<text x="454.7" y="135.4" transform="rotate(-90 454.7 135.4)">4</text>
<text x="136.1" y="238.5">GND</text>
<text x="144.8" y="236.8">8</text>
<text x="188.7" y="238.2">1</text>
<text x="316" y="243.8">GND</text>
<text x="324.7" y="242.1">3</text>
<text x="188.7" y="247">1</text>
<text x="458.3" y="250.1" transform="rotate(-90 458.3 250.1)">4</text>
<text x="136.1" y="321.5">GND</text>
<text x="144.8" y="319.7">8</text>
</g>
</svg>
